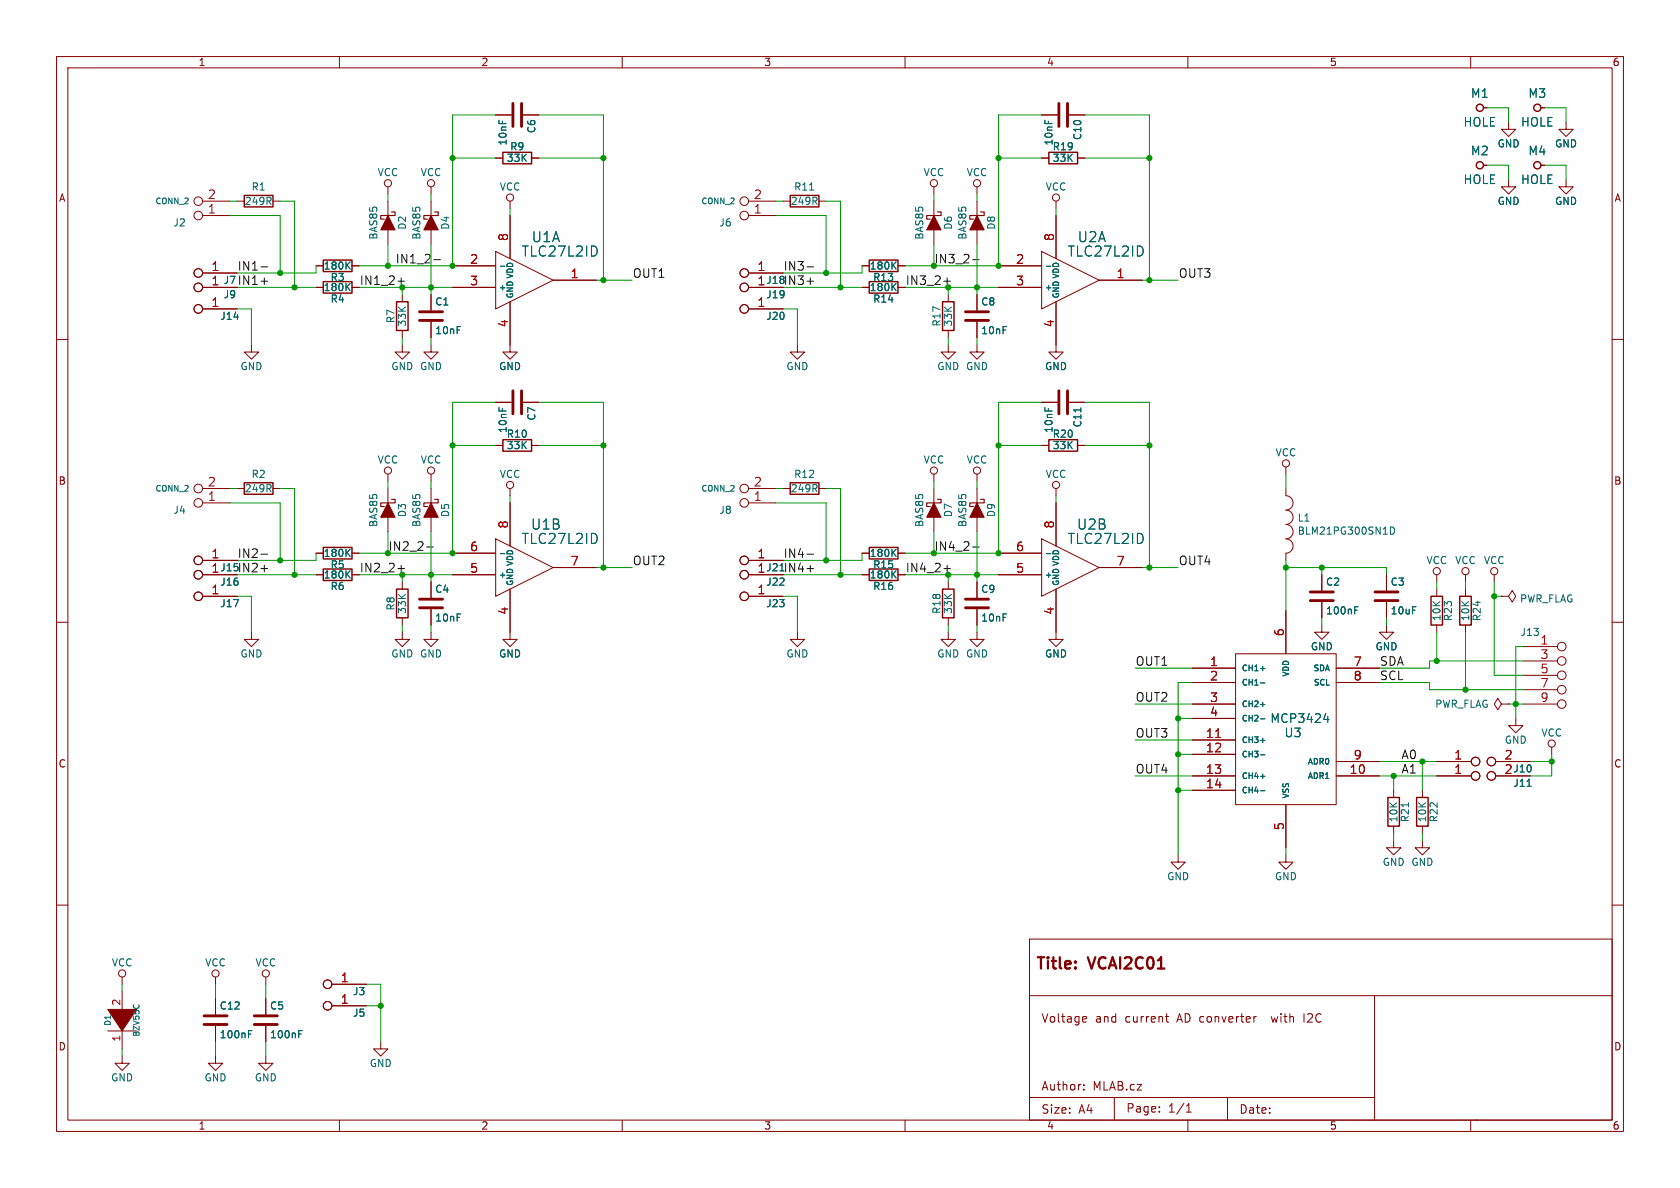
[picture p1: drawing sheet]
<svg xmlns="http://www.w3.org/2000/svg" width="297mm" height="210mm" viewBox="0 0 297 210" stroke-linecap="round" stroke-linejoin="round" font-family="sans-serif">
<g fill="none" stroke="#840000" stroke-width=".18">
<path d="M10 10h277v190h-277zM12 12h273v186h-273zM60 10v2M110 10v2M160 10v2M210 10v2M260 10v2M262.3 19.1h.6M272.4 19.1h.6M35.8 35.6h4.8M35.8 38.1h4.8M41.9 35.6h1.3"/>
<path d="M48.3 35.6h1.2M68.6 33v1.3M68.6 35.6v2.5M76.2 33v1.3M76.2 35.6v2.5M87.6 20.3h2.8M87.6 27.9h1.3M90.2 35.6v1.2M90.2 38.1v7.6M92.5 20.3h2.7M94 27.9h1.2M132.3 35.6h4.9"/>
<path d="M132.3 38.1h4.9M138.4 35.6h1.3M144.8 35.6h1.2M165.1 33v1.3M165.1 35.6v2.5M172.7 33v1.3M172.7 35.6v2.5M184.1 20.3h2.8M184.1 27.9h1.3M186.7 35.6v1.2M186.7 38.1v7.6M189 20.3h2.8"/>
<path d="M190.5 27.9h1.3M262.3 29.2h.6M266.7 21.6v1.3h1.3l-1.3 1.2-1.3-1.2h1.3M266.7 31.8v1.2h1.3l-1.3 1.3-1.3-1.3h1.3M272.4 29.2h.6M276.9 21.6v1.3h1.2l-1.2 1.2-1.3-1.2h1.3M276.9 31.8v1.2h1.2l-1.2 1.3-1.3-1.3h1.3M10 60h2M35.8 50.8h6.1M35.8 54.6h6.1M35.8 48.3h6.1M55.9 47h1.2"/>
<path d="M55.9 50.8h1.2M62.2 47h1.3M62.2 50.8h1.3M68.6 40.6v2.6M71.1 52.1v1.2M71.1 58.4v1.3M76.2 40.6v2.6M76.2 52.1v2.8M76.2 56.9v2.8M80 47h7.6M80 50.8h7.6M87.6 44.5l10.2 5-10.2 5.1z"/>
<path d="M90.2 53.3v8.9h1.2l-1.2 1.3-1.3-1.3h1.3M97.8 49.5h7.6M132.3 50.8h6.1M132.3 54.6h6.1M132.3 48.3h6.1M152.4 47h1.3M152.4 50.8h1.3M158.7 47h1.3M158.7 50.8h1.3M165.1 40.6v2.6M167.6 52.1v1.2M167.6 58.4v1.3"/>
<path d="M172.7 40.6v2.6M172.7 52.1v2.8M172.7 56.9v2.8M176.5 47h7.6M176.5 50.8h7.6M184.1 44.5l10.2 5-10.2 5.1zM186.7 53.3v8.9h1.3l-1.3 1.3-1.3-1.3h1.3M194.3 49.5h7.6M285 60h2M44.4 61v1.2h1.3l-1.3 1.3-1.2-1.3h1.2M71.1 61v1.2h1.3l-1.3 1.3-1.3-1.3h1.3M76.2 61v1.2h1.3l-1.3 1.3-1.3-1.3h1.3"/>
<path d="M87.6 71.1h2.8M87.6 78.7h1.3M92.5 71.1h2.7M94 78.7h1.2M141 61v1.2h1.2l-1.2 1.3-1.3-1.3h1.3M167.6 61v1.2h1.3l-1.3 1.3-1.2-1.3h1.2M172.7 61v1.2h1.3l-1.3 1.3-1.3-1.3h1.3M184.1 71.1h2.8M184.1 78.7h1.3M189 71.1h2.8M190.5 78.7h1.3M35.8 99.1h6.1"/>
<path d="M35.8 88.9h4.8M35.8 86.4h4.8M41.9 86.4h1.3M48.3 86.4h1.2M55.9 97.8h1.2M62.2 97.8h1.3M68.6 83.8v1.3M68.6 86.4v2.5M68.6 91.4v2.6M76.2 83.8v1.3M76.2 86.4v2.5M76.2 91.4v2.6"/>
<path d="M80 97.8h7.6M87.6 95.3l10.2 5-10.2 5.1zM90.2 86.4v1.2M90.2 88.9v7.6M132.3 99.1h6.1M132.3 88.9h4.9M132.3 86.4h4.9M138.4 86.4h1.3M144.8 86.4h1.2M152.4 97.8h1.3M158.7 97.8h1.3M165.1 83.8v1.3"/>
<path d="M165.1 86.4v2.5M165.1 91.4v2.6M172.7 83.8v1.3M172.7 86.4v2.5M172.7 91.4v2.6M176.5 97.8h7.6M184.1 95.3l10.2 5-10.2 5.1zM186.7 86.4v1.2M186.7 88.9v7.6M227.3 86.4v1.2a1.27 1.27 0 0 1 1.3 1.3 1.27 1.27 0 0 1-1.3 1.3 1.27 1.27 0 0 1 1.3 1.2 1.27 1.27 0 0 1-1.3 1.3 1.27 1.27 0 0 1 1.3 1.3 1.27 1.27 0 0 1-1.3 1.3 1.27 1.27 0 0 1 1.3 1.2 1.27 1.27 0 0 1-1.3 1.3v1.3M227.3 82.6v1.2M10 110h2"/>
<path d="M35.8 101.6h6.1M35.8 105.4h6.1M44.4 111.8v1.2h1.3l-1.3 1.3-1.2-1.3h1.2M55.9 101.6h1.2M62.2 101.6h1.3M71.1 111.8v1.2h1.3l-1.3 1.3-1.3-1.3h1.3M71.1 102.9v1.2M71.1 109.2v1.3M76.2 111.8v1.2h1.3l-1.3 1.3-1.3-1.3h1.3M76.2 102.9v2.8M76.2 107.7v2.8M80 101.6h7.6"/>
<path d="M90.2 104.1v8.9h1.2l-1.2 1.3-1.3-1.3h1.3M97.8 100.3h7.6M132.3 101.6h6.1M132.3 105.4h6.1M141 111.8v1.2h1.2l-1.2 1.3-1.3-1.3h1.3M152.4 101.6h1.3M158.7 101.6h1.3M167.6 111.8v1.2h1.3l-1.3 1.3-1.2-1.3h1.2M167.6 102.9v1.2M167.6 109.2v1.3M172.7 111.8v1.2h1.3l-1.3 1.3-1.3-1.3h1.3M172.7 102.9v2.8"/>
<path d="M172.7 107.7v2.8M176.5 101.6h7.6M186.7 104.1v8.9h1.3l-1.3 1.3-1.3-1.3h1.3M194.3 100.3h7.6M210.8 118.1h7.6M218.4 115.6h17.8v26.6h-17.8zM227.3 108v7.6M233.7 110.5v1.3h1.2l-1.2 1.2-1.3-1.2h1.3M233.7 101.6v2.8M233.7 106.4v2.8M236.2 118.1h7.6M245.1 110.5v1.3h1.3l-1.3 1.2-1.3-1.2h1.3"/>
<path d="M245.1 101.6v2.8M245.1 106.4v2.8M254 101.6v1.3M254 104.1v1.3M254 110.5v1.3M259.1 101.6v1.3M259.1 104.1v1.3M259.1 110.5v1.3M264.2 101.6v1.3M265.4 105.4h1.3l.6-1 .7 1-.7 1-.6-1M265.4 105.4h.1M269.2 114.3h6.1"/>
<path d="M269.2 116.8h6.1M269.2 119.4h6.1M285 110h2M210.8 137.2h7.6M210.8 130.8h7.6M210.8 133.4h7.6M210.8 139.7h7.6M210.8 120.7h7.6M210.8 124.5h7.6M210.8 127h7.6M236.2 137.2h7.6M236.2 120.7h7.6"/>
<path d="M236.2 134.6h7.6M246.4 139.7v1.3M251.5 139.7v1.3M254 137.2h6.1M254 134.6h6.1M264.4 137.2h6.1M264.4 134.6h6.1M265.4 124.5l-.6-1.1-.6 1.1 .6 1 .6-1h1.3M266.7 124.5h.1M268 127v1.3h1.2l-1.2 1.2-1.3-1.2h1.3M269.2 124.5h6.1M269.2 121.9h6.1"/>
<path d="M274.3 132.1v1.3M10 160h2M208.3 151.1v1.3h1.2l-1.2 1.3-1.3-1.3h1.3M227.3 151.1v1.3h1.3l-1.3 1.3-1.2-1.3h1.2M227.3 142.2v7.7M246.4 148.6v1.3h1.2l-1.2 1.2-1.3-1.2h1.3M246.4 146.1v1.2M251.5 148.6v1.3h1.2l-1.2 1.2-1.3-1.2h1.3M251.5 146.1v1.2M285 160h2M21.6 172.7v1.3M21.6 175.3v3.8"/>
<path d="M38.1 172.7v1.3M38.1 176.5v2.8M47 172.7v1.3M47 176.5v2.8M58.7 174h6.1M58.7 177.8h6.1M182 166h103v32h-103zM182 176h103M191.6 179.7l.4 .1 .1 .2-.7 .2M206 179.7h.6M206.2 179.2v1.3l.4 .2M222.1 179.7l-.4 .1"/>
<path d="M230.5 179.2v1.5M243 176v22M19 182.2h5.1M21.6 186.7v1.3h1.3l-1.3 1.2-1.3-1.2h1.3M21.6 181.6v3.8M38.1 186.7v1.3h1.3l-1.3 1.2-1.3-1.2h1.3M38.1 181.4v2.8M47 186.7v1.3h1.3l-1.3 1.2-1.3-1.2h1.3M47 181.4v2.8M60 198v2M67.3 184.2v1.2h1.3l-1.3 1.3-1.3-1.3h1.3M110 198v2"/>
<path d="M160 198v2M182 194h61M191.6 192.6v.1M191.6 191.8v.1M192 180.6l-.4 .1M197 194v4M205 196.5v.1M205 195.7v.1M209.7 196.6h.9M209.7 195.5l.5-.4v1.5M210 198v2M217 194v4"/>
<path d="M260 198v2M261 198h.1"/>
<circle cx="35.1" cy="38.1" r=".76"/>
<circle cx="35.1" cy="35.6" r=".76"/>
<circle cx="68.6" cy="32.4" r=".63"/>
<circle cx="76.2" cy="32.4" r=".63"/>
<circle cx="90.2" cy="34.9" r=".63"/>
<circle cx="131.6" cy="38.1" r=".76"/>
<circle cx="131.6" cy="35.6" r=".76"/>
<circle cx="165.1" cy="32.4" r=".63"/>
<circle cx="172.7" cy="32.4" r=".63"/>
<circle cx="186.7" cy="34.9" r=".63"/>
<circle cx="35.1" cy="50.8" r=".76"/>
<circle cx="35.1" cy="48.3" r=".76"/>
<circle cx="35.1" cy="54.6" r=".76"/>
<circle cx="131.6" cy="54.6" r=".76"/>
<circle cx="131.6" cy="48.3" r=".76"/>
<circle cx="131.6" cy="50.8" r=".76"/>
<circle cx="35.1" cy="86.4" r=".76"/>
<circle cx="35.1" cy="99.1" r=".76"/>
<circle cx="35.1" cy="88.9" r=".76"/>
<circle cx="68.6" cy="83.2" r=".63"/>
<circle cx="76.2" cy="83.2" r=".63"/>
<circle cx="90.2" cy="85.7" r=".63"/>
<circle cx="131.6" cy="99.1" r=".76"/>
<circle cx="131.6" cy="88.9" r=".76"/>
<circle cx="131.6" cy="86.4" r=".76"/>
<circle cx="165.1" cy="83.2" r=".63"/>
<circle cx="172.7" cy="83.2" r=".63"/>
<circle cx="186.7" cy="85.7" r=".63"/>
<circle cx="227.3" cy="81.9" r=".63"/>
<circle cx="35.1" cy="101.6" r=".76"/>
<circle cx="35.1" cy="105.4" r=".76"/>
<circle cx="131.6" cy="105.4" r=".76"/>
<circle cx="131.6" cy="101.6" r=".76"/>
<circle cx="254" cy="101" r=".63"/>
<circle cx="259.1" cy="101" r=".63"/>
<circle cx="264.2" cy="101" r=".63"/>
<circle cx="276.1" cy="114.3" r=".76"/>
<circle cx="276.1" cy="119.4" r=".76"/>
<circle cx="276.1" cy="116.8" r=".76"/>
<circle cx="260.9" cy="134.6" r=".76"/>
<circle cx="260.9" cy="137.2" r=".76"/>
<circle cx="263.7" cy="134.6" r=".76"/>
<circle cx="263.7" cy="137.2" r=".76"/>
<circle cx="274.3" cy="131.4" r=".63"/>
<circle cx="276.1" cy="124.5" r=".76"/>
<circle cx="276.1" cy="121.9" r=".76"/>
<circle cx="21.6" cy="172.1" r=".63"/>
<circle cx="38.1" cy="172.1" r=".63"/>
<circle cx="47" cy="172.1" r=".63"/>
<circle cx="57.9" cy="174" r=".76"/>
<circle cx="57.9" cy="177.8" r=".76"/>
</g>
<g fill="none" stroke="#840000" stroke-width=".51">
<path d="M90.7 18.3v4.1M92.2 18.3v4.1M187.2 18.3v4.1M188.7 18.3v4.1M74.2 56.6h4M74.2 55.1h4M170.7 56.6h4.1M170.7 55.1h4.1M90.7 69.1v4.1M92.2 69.1v4.1M187.2 69.1v4.1M188.7 69.1v4.1"/>
<path d="M74.2 107.4h4M74.2 105.9h4M170.7 107.4h4.1M170.7 105.9h4.1M231.6 106.2h4.1M231.6 104.6h4.1M243.1 106.2h4M243.1 104.6h4M36.1 179.6h4M45 179.6h4M36.1 181.1h4M45 181.1h4"/>
</g>
<g fill="none" stroke="#006464" stroke-width=".18">
<path d="M143.1 33.6h.7M61.4 46.8l.5 .8M61.4 50.7l.5 .7M61.9 46.3l-.7 .7M61.9 50.1l-.7 .7M88.5 47.1h.8M105.5 43.9v.9M157.9 50.7l.5 .7M157.9 46.8l.5 .8M158.4 50.1l-.7 .7M158.4 46.3l-.7 .7M185 47.1h.8"/>
<path d="M202 43.9v.9M191.1 72.1v.7M61.4 97.6l.5 .8M61.9 97.1l-.7 .7M88.5 97.9h.8M105.5 94.7v.9M157.9 97.6l.5 .8M158.4 97.1l-.7 .7M185 97.9h.8M202 94.7v.9M245.8 93.2a.64 .64 0 0 1 .7 .6 .64 .64 0 0 1-.7 .6zM61.4 101.5l.5 .7"/>
<path d="M61.9 100.9l-.7 .7M157.9 101.5l.5 .7M158.4 100.9l-.7 .7M222.8 118.2h.8M239.5 107.9h.4M239.5 107.3h.6M222.8 130.9h.8M222.8 133.4h.8M222.8 137.2h.8M222.8 139.8h.8M222.8 120.7h.8M222.8 124.5h.8"/>
<path d="M222.8 127.1h.8M234 127.2h.9M234.7 126.7v1M270 139h.7M249 141.9v.7M43.9 182.8h.4M43.9 182.2h.6M52.8 182.8h.4M52.8 182.2h.6"/>
</g>
<g fill="none" stroke="#840000" stroke-width=".25">
<path d="M43.2 34.5h5.1v2.1h-5.1zM88.9 26.9h5.1v2.1h-5.1zM139.7 34.5h5.1v2.1h-5.1zM185.4 26.9h5.1v2.1h-5.1zM57.1 46h5.1v2h-5.1zM57.1 49.8h5.1v2h-5.1zM70.1 53.3h2v5.1h-2zM153.7 49.8h5v2h-5zM153.7 46h5v2h-5zM166.6 53.3h2.1v5.1h-2.1zM88.9 77.7h5.1v2.1h-5.1zM185.4 77.7h5.1v2.1h-5.1z"/>
<path d="M43.2 85.3h5.1v2.1h-5.1zM57.1 96.8h5.1v2h-5.1zM139.7 85.3h5.1v2.1h-5.1zM153.7 96.8h5v2h-5zM57.1 100.6h5.1v2h-5.1zM70.1 104.1h2v5.1h-2zM153.7 100.6h5v2h-5zM166.6 104.1h2.1v5.1h-2.1zM253 105.4h2v5.1h-2zM258.1 105.4h2v5.1h-2zM245.4 141h2v5.1h-2zM250.4 141h2.1v5.1h-2.1z"/>
<circle cx="261.6" cy="19" r=".63"/>
<circle cx="271.8" cy="19" r=".63"/>
<circle cx="261.6" cy="29.2" r=".63"/>
<circle cx="271.8" cy="29.2" r=".63"/>
</g>
<g fill="#840000" stroke="#840000" stroke-width=".18">
<path d="M19 178.4h5.1l-2.5 3.8z"/>
<path d="M165.1 88.9l1.3 2.5h-2.6z"/>
<path d="M172.7 88.9l1.3 2.5h-2.6z"/>
<path d="M172.7 38.1l1.3 2.5h-2.6z"/>
<path d="M68.6 38.1l1.2 2.5h-2.5z"/>
<path d="M68.6 88.9l1.2 2.5h-2.5z"/>
<path d="M76.2 38.1l1.3 2.5h-2.6z"/>
<path d="M165.1 38.1l1.3 2.5h-2.6z"/>
<path d="M76.2 88.9l1.3 2.5h-2.6z"/>
</g>
<path d="M69.2 37.5h.6v.6h-2.5v.6h.6M76.8 37.5h.7v.6h-2.6v.6h.7M165.7 37.5h.7v.6h-2.6v.6h.7M173.4 37.5h.6v.6h-2.6v.6h.7M69.2 88.3h.6v.6h-2.5v.6h.6M76.8 88.3h.7v.6h-2.6v.6h.7M165.7 88.3h.7v.6h-2.6v.6h.7M173.4 88.3h.6v.6h-2.6v.6h.7" fill="none" stroke="#840000" stroke-width=".2"/>
<path d="M214.9 130.4h.9" fill="none" stroke="#a90000" stroke-width=".18"/>
<g fill="none" stroke="#0f0f0f" stroke-width=".18">
<path d="M46.1 47.2h1.2M46.1 49.7h1.2M70.3 49.7h1.2M76.7 45.9h1.2M142.7 47.2h1.1M142.7 49.7h1.1M166.9 49.7h1.1M171.9 45.9h1.2M46.1 98h1.2M75.4 96.7h1.2M142.7 98h1.1M171.9 96.7h1.2"/>
<path d="M46.1 100.5h1.2M70.3 100.5h1.2M142.7 100.5h1.1M166.9 100.5h1.1"/>
</g>
<g fill="none" stroke="#009600" stroke-width=".18">
<path d="M262.9 19.1h3.8v2.5M273 19.1h3.9v2.5M40.6 38.1h8.9v10.2M40.6 35.6h1.3M49.5 35.6h2.6v15.2M68.6 34.3v1.3M76.2 34.3v1.3M80 27.9h7.6M87.6 20.3h-7.6v26.7h-16.5M90.2 36.8v1.3M95.2 20.3h11.5v29.2M95.2 27.9h11.5"/>
<path d="M137.2 35.6h1.2M137.2 38.1h8.8v10.2M146 35.6h2.6v15.2M165.1 34.3v1.3M172.7 34.3v1.3M176.5 27.9h7.6M184.1 20.3h-7.6v26.7h-16.5M186.7 36.8v1.3M191.8 20.3h11.4v29.2M191.8 27.9h11.4M262.9 29.2h3.8v2.6M273 29.2h3.9v2.6"/>
<path d="M41.9 54.6h2.5v6.4M41.9 50.8h14M55.9 47v1.3h-14M63.5 50.8h16.5M68.6 43.2v3.8M71.1 50.8v1.3M71.1 59.7v1.3M76.2 43.2v8.9M76.2 59.7v1.3M105.4 49.5h6.4M138.4 50.8h14M138.4 54.6h2.6v6.4"/>
<path d="M152.4 47v1.3h-14M160 50.8h16.5M165.1 43.2v3.8M167.6 50.8v1.3M167.6 59.7v1.3M172.7 43.2v8.9M172.7 59.7v1.3M201.9 49.5h6.4M80 78.7h7.6M87.6 71.1h-7.6v26.7h-16.5M95.2 71.1h11.5v29.2M95.2 78.7h11.5"/>
<path d="M176.5 78.7h7.6M184.1 71.1h-7.6v26.7h-16.5M191.8 71.1h11.4v29.2M191.8 78.7h11.4M40.6 88.9h8.9v10.2M40.6 86.4h1.3M49.5 86.4h2.6v15.2M55.9 97.8v1.3h-14M68.6 85.1v1.3M68.6 94v3.8M76.2 85.1v1.3M76.2 94v8.9"/>
<path d="M90.2 87.6v1.3M137.2 88.9h8.8v10.2M137.2 86.4h1.2M146 86.4h2.6v15.2M152.4 97.8v1.3h-14M165.1 85.1v1.3M165.1 94v3.8M172.7 85.1v1.3M172.7 94v8.9M186.7 87.6v1.3M227.3 83.8v2.6M227.3 99.1v8.9"/>
<path d="M41.9 105.4h2.5v6.4M41.9 101.6h14M63.5 101.6h16.5M71.1 101.6v1.3M71.1 110.5v1.3M76.2 110.5v1.3M105.4 100.3h6.4M138.4 105.4h2.6v6.4M138.4 101.6h14M160 101.6h16.5M167.6 101.6v1.3M167.6 110.5v1.3"/>
<path d="M172.7 110.5v1.3M200.7 118.1h10.1M201.9 100.3h6.4M227.3 100.3h17.8v1.3M233.7 100.3v1.3M233.7 109.2v1.3M245.1 109.2v1.3M254 102.9v1.2M254 111.8v5M259.1 102.9v1.2M259.1 111.8v10.1M264.2 105.4h1.2"/>
<path d="M264.2 102.9v16.5h5M269.2 116.8h-16.5v1.3h-8.9M269.2 114.3h-1.2v12.7M200.7 124.5h10.1M200.7 137.2h10.1M200.7 130.8h10.1M208.3 139.7h2.5M208.3 127h2.5M208.3 133.4h2.5M210.8 120.7h-2.5v30.4M243.8 120.7h8.9v1.2h16.5M243.8 137.2h10.2"/>
<path d="M243.8 134.6h10.2M246.4 137.2v2.5M251.5 134.6v5.1M266.7 124.5h2.5M270.5 134.6h3.8M274.3 133.4v3.8h-3.8M227.3 149.9v1.2M246.4 147.3v1.3M251.5 147.3v1.3M21.6 174v1.3M38.1 174v2.5M47 174v2.5"/>
<path d="M64.8 174h2.5v10.2M64.8 177.8h2.5M21.6 185.4v1.3M38.1 184.2v2.5M47 184.2v2.5"/>
</g>
<g fill="#009600" stroke="#009600" stroke-width=".18">
<circle cx="203.2" cy="78.7" r=".46"/>
<circle cx="176.5" cy="97.8" r=".46"/>
<circle cx="172.7" cy="101.6" r=".46"/>
<circle cx="176.5" cy="78.7" r=".46"/>
<circle cx="259.1" cy="121.9" r=".46"/>
<circle cx="274.3" cy="134.6" r=".46"/>
<circle cx="251.5" cy="134.6" r=".46"/>
<circle cx="246.4" cy="137.2" r=".46"/>
<circle cx="254" cy="116.8" r=".46"/>
<circle cx="268" cy="124.5" r=".46"/>
<circle cx="146" cy="48.3" r=".46"/>
<circle cx="167.6" cy="50.8" r=".46"/>
<circle cx="148.6" cy="50.8" r=".46"/>
<circle cx="233.7" cy="100.3" r=".46"/>
<circle cx="264.2" cy="105.4" r=".46"/>
<circle cx="227.3" cy="100.3" r=".46"/>
<circle cx="208.3" cy="139.7" r=".46"/>
<circle cx="208.3" cy="133.4" r=".46"/>
<circle cx="203.2" cy="100.3" r=".46"/>
<circle cx="208.3" cy="127" r=".46"/>
<circle cx="203.2" cy="49.5" r=".46"/>
<circle cx="176.5" cy="27.9" r=".46"/>
<circle cx="203.2" cy="27.9" r=".46"/>
<circle cx="176.5" cy="47" r=".46"/>
<circle cx="172.7" cy="50.8" r=".46"/>
<circle cx="167.6" cy="101.6" r=".46"/>
<circle cx="148.6" cy="101.6" r=".46"/>
<circle cx="68.6" cy="47" r=".46"/>
<circle cx="80" cy="27.9" r=".46"/>
<circle cx="71.1" cy="50.8" r=".46"/>
<circle cx="76.2" cy="50.8" r=".46"/>
<circle cx="80" cy="47" r=".46"/>
<circle cx="80" cy="78.7" r=".46"/>
<circle cx="71.1" cy="101.6" r=".46"/>
<circle cx="80" cy="97.8" r=".46"/>
<circle cx="49.5" cy="99.1" r=".46"/>
<circle cx="106.7" cy="100.3" r=".46"/>
<circle cx="76.2" cy="101.6" r=".46"/>
<circle cx="146" cy="99.1" r=".46"/>
<circle cx="106.7" cy="78.7" r=".46"/>
<circle cx="67.3" cy="177.8" r=".46"/>
<circle cx="52.1" cy="101.6" r=".46"/>
<circle cx="49.5" cy="48.3" r=".46"/>
<circle cx="52.1" cy="50.8" r=".46"/>
<circle cx="106.7" cy="27.9" r=".46"/>
<circle cx="106.7" cy="49.5" r=".46"/>
</g>
<g font-size="2.8" fill="#840000">
<text x="183" y="171.9">Title:</text>
<text x="192.7" y="171.9">VCAI2C01</text>
</g>
<g font-size="2.5" fill="#006464">
<text x="92.2" y="45.6">TLC27L2ID</text>
<text x="93.9" y="43">U1A</text>
<text x="188.7" y="45.6">TLC27L2ID</text>
<text x="190.4" y="43">U2A</text>
<text x="93.8" y="93.8">U1B</text>
<text x="190.3" y="93.8">U2B</text>
<text x="92.2" y="96.4">TLC27L2ID</text>
<text x="188.7" y="96.4">TLC27L2ID</text>
</g>
<g font-size="2.1" fill="#006464">
<text x="259.9" y="17.5">M1</text>
<text x="270.1" y="17.5">M3</text>
<text x="258.6" y="22.6">HOLE</text>
<text x="268.8" y="22.6">HOLE</text>
<text x="259.9" y="27.7">M2</text>
<text x="270.1" y="27.7">M4</text>
<text x="258.6" y="32.7">HOLE</text>
<text x="268.8" y="32.7">HOLE</text>
<text x="138.4" y="101.3">IN4+</text>
<text x="272.2" y="114">1</text>
<text x="224.5" y="128">MCP3424</text>
<text x="227" y="130.5">U3</text>
</g>
<g font-size="2.1" fill="#a90000">
<text x="36.7" y="35.3">2</text>
<text x="133.2" y="35.3">2</text>
<text x="36.7" y="37.8">1</text>
<text x="133.2" y="37.8">1</text>
<text x="83" y="46.7">2</text>
<text x="89.9" y="42.7" transform="rotate(-90 89.9 42.7)">8</text>
<text x="179.5" y="46.7">2</text>
<text x="186.4" y="42.7" transform="rotate(-90 186.4 42.7)">8</text>
<text x="37.3" y="48">1</text>
<text x="37.3" y="50.5">1</text>
<text x="83" y="50.5">3</text>
<text x="100.8" y="49.3">1</text>
<text x="133.8" y="48">1</text>
<text x="133.8" y="50.5">1</text>
<text x="179.5" y="50.5">3</text>
<text x="197.3" y="49.3">1</text>
<text x="37.3" y="54.4">1</text>
<text x="89.9" y="58" transform="rotate(-90 89.9 58)">4</text>
<text x="133.8" y="54.4">1</text>
<text x="186.4" y="58" transform="rotate(-90 186.4 58)">4</text>
<text x="36.7" y="88.6">1</text>
<text x="36.7" y="86.1">2</text>
<text x="133.2" y="88.6">1</text>
<text x="133.2" y="86.1">2</text>
<text x="89.9" y="93.5" transform="rotate(-90 89.9 93.5)">8</text>
<text x="186.4" y="93.5" transform="rotate(-90 186.4 93.5)">8</text>
<text x="37.3" y="98.8">1</text>
<text x="37.3" y="101.3">1</text>
<text x="83" y="101.3">5</text>
<text x="83" y="97.5">6</text>
<text x="100.8" y="100.1">7</text>
<text x="133.8" y="98.8">1</text>
<text x="133.8" y="101.3">1</text>
<text x="179.5" y="101.3">5</text>
<text x="179.5" y="97.5">6</text>
<text x="197.3" y="100.1">7</text>
<text x="37.3" y="105.2">1</text>
<text x="133.8" y="105.2">1</text>
<text x="89.9" y="108.8" transform="rotate(-90 89.9 108.8)">4</text>
<text x="186.4" y="108.8" transform="rotate(-90 186.4 108.8)">4</text>
<text x="227.1" y="112.6" transform="rotate(-90 227.1 112.6)">6</text>
<text x="213.8" y="117.9">1</text>
<text x="239.2" y="117.9">7</text>
<text x="272.2" y="116.6">3</text>
<text x="272.2" y="119.1">5</text>
<text x="213.8" y="120.4">2</text>
<text x="213.8" y="124.2">3</text>
<text x="239.2" y="120.4">8</text>
<text x="272.2" y="121.7">7</text>
<text x="272.2" y="124.2">9</text>
<text x="213.1" y="130.6">11</text>
<text x="213.8" y="126.7">4</text>
<text x="213.1" y="133.1">12</text>
<text x="213.1" y="136.9">13</text>
<text x="238.5" y="136.9">10</text>
<text x="239.2" y="134.4">9</text>
<text x="257" y="134.4">1</text>
<text x="257" y="136.9">1</text>
<text x="265.9" y="134.4">2</text>
<text x="265.9" y="136.9">2</text>
<text x="213.1" y="139.4">14</text>
<text x="227.1" y="146.9" transform="rotate(-90 227.1 146.9)">5</text>
<text x="60.2" y="173.7">1</text>
<text x="60.2" y="177.5">1</text>
</g>
<g font-size="2.1" fill="#0f0f0f">
<text x="41.9" y="47.9">IN1-</text>
<text x="69.8" y="46.7">IN1_2-</text>
<text x="138.4" y="47.9">IN3-</text>
<text x="41.9" y="50.5">IN1+</text>
<text x="63.5" y="50.5">IN1_2+</text>
<text x="111.8" y="49.2">OUT1</text>
<text x="138.4" y="50.5">IN3+</text>
<text x="160" y="50.5">IN3_2+</text>
<text x="208.3" y="49.2">OUT3</text>
<text x="41.9" y="98.7">IN2-</text>
<text x="41.9" y="101.3">IN2+</text>
<text x="63.5" y="101.3">IN2_2+</text>
<text x="111.8" y="100">OUT2</text>
<text x="138.4" y="98.7">IN4-</text>
<text x="160" y="101.3">IN4_2+</text>
<text x="208.3" y="100">OUT4</text>
<text x="200.7" y="117.8">OUT1</text>
<text x="243.8" y="117.8">SDA</text>
<text x="200.7" y="124.1">OUT2</text>
<text x="243.8" y="120.3">SCL</text>
<text x="200.7" y="130.5">OUT3</text>
<text x="200.7" y="136.8">OUT4</text>
<text x="247.6" y="134.3">A0</text>
<text x="247.6" y="136.8">A1</text>
</g>
<g font-size="2.1" fill="#009600">
<text x="165.1" y="46.7">IN3_2-</text>
<text x="68.6" y="97.5">IN2_2-</text>
<text x="165.1" y="97.5">IN4_2-</text>
</g>
<g font-size="2.1" fill="#840000">
<text x="184" y="181">Voltage</text>
<text x="193.6" y="181">and</text>
<text x="199" y="181">current</text>
<text x="208.3" y="181">AD converter</text>
<text x="225.4" y="181">with</text>
<text x="231.2" y="181">I2C</text>
<text x="184" y="193">Author:</text>
<text x="184" y="197.1">Size:</text>
<text x="190.7" y="197.1">A4</text>
<text x="193.2" y="193">MLAB.cz</text>
<text x="199" y="196.9">Page:</text>
<text x="206.5" y="196.9">1/1</text>
<text x="219" y="197.1">Date:</text>
</g>
<g font-size="1.8" fill="#840000">
<text x="35" y="11.9">1</text>
<text x="85" y="11.9">2</text>
<text x="135" y="11.9">3</text>
<text x="185" y="11.9">4</text>
<text x="235" y="11.9">5</text>
<text x="285" y="11.9">6</text>
<text x="10.3" y="35.9">A</text>
<text x="285.3" y="35.9">A</text>
<text x="10.3" y="85.9">B</text>
<text x="285.3" y="85.9">B</text>
<text x="10.3" y="135.9">C</text>
<text x="285.3" y="135.9">C</text>
<text x="10.3" y="185.9">D</text>
<text x="285.3" y="185.9">D</text>
<text x="35" y="199.9">1</text>
<text x="85" y="199.9">2</text>
<text x="135" y="199.9">3</text>
<text x="185" y="199.9">4</text>
<text x="235" y="199.9">5</text>
<text x="285" y="199.9">6</text>
</g>
<g font-size="1.8" fill="#006464">
<text x="94.8" y="23.6" transform="rotate(-90 94.8 23.6)">C6</text>
<text x="89.5" y="28.8">33K</text>
<text x="89.8" y="25.8" transform="rotate(-90 89.8 25.8)">10nF</text>
<text x="90.1" y="26.8">R9</text>
<text x="186" y="26.8">R19</text>
<text x="186" y="28.8">33K</text>
<text x="186.3" y="25.8" transform="rotate(-90 186.3 25.8)">10nF</text>
<text x="191.4" y="24.9" transform="rotate(-90 191.4 24.9)">C10</text>
<text x="264.7" y="26.3">GND</text>
<text x="274.8" y="26.3">GND</text>
<text x="44.4" y="33.9">R1</text>
<text x="66.7" y="31.3">VCC</text>
<text x="74.3" y="31.3">VCC</text>
<text x="88.3" y="33.9">VCC</text>
<text x="140.3" y="33.9">R11</text>
<text x="163.2" y="31.3">VCC</text>
<text x="170.8" y="31.3">VCC</text>
<text x="184.8" y="33.9">VCC</text>
<text x="30.6" y="40.2">J2</text>
<text x="43.2" y="36.4">249R</text>
<text x="72" y="40.7" transform="rotate(-90 72 40.7)">D2</text>
<text x="79.6" y="40.7" transform="rotate(-90 79.6 40.7)">D4</text>
<text x="127.1" y="40.2">J6</text>
<text x="139.7" y="36.4">249R</text>
<text x="168.5" y="40.7" transform="rotate(-90 168.5 40.7)">D6</text>
<text x="176.1" y="40.7" transform="rotate(-90 176.1 40.7)">D8</text>
<text x="264.7" y="36.4">GND</text>
<text x="274.8" y="36.4">GND</text>
<text x="57.1" y="47.9">180K</text>
<text x="66.9" y="42.5" transform="rotate(-90 66.9 42.5)">BAS85</text>
<text x="74.5" y="42.5" transform="rotate(-90 74.5 42.5)">BAS85</text>
<text x="153.7" y="47.9">180K</text>
<text x="163.4" y="42.5" transform="rotate(-90 163.4 42.5)">BAS85</text>
<text x="171" y="42.5" transform="rotate(-90 171 42.5)">BAS85</text>
<text x="39.4" y="50.4">J7</text>
<text x="39.4" y="52.9">J9</text>
<text x="57.1" y="51.7">180K</text>
<text x="58.3" y="49.9">R3</text>
<text x="58.3" y="53.7">R4</text>
<text x="135.4" y="50.4">J18</text>
<text x="135.4" y="52.9">J19</text>
<text x="153.7" y="51.7">180K</text>
<text x="154.3" y="53.7">R14</text>
<text x="154.3" y="49.9">R13</text>
<text x="38.8" y="56.7">J14</text>
<text x="70" y="57.2" transform="rotate(-90 70 57.2)">R7</text>
<text x="72" y="57.8" transform="rotate(-90 72 57.8)">33K</text>
<text x="76.8" y="54.2">C1</text>
<text x="76.8" y="59.3">10nF</text>
<text x="135.4" y="56.7">J20</text>
<text x="166.5" y="57.8" transform="rotate(-90 166.5 57.8)">R17</text>
<text x="168.5" y="57.8" transform="rotate(-90 168.5 57.8)">33K</text>
<text x="173.4" y="54.2">C8</text>
<text x="173.4" y="59.3">10nF</text>
<text x="42.4" y="65.6">GND</text>
<text x="69.1" y="65.6">GND GND</text>
<text x="88.1" y="65.6">GND</text>
<text x="138.9" y="65.6">GND</text>
<text x="165.6" y="65.6">GND GND</text>
<text x="184.7" y="65.6">GND</text>
<text x="89.5" y="77.6">R10</text>
<text x="89.8" y="76.6" transform="rotate(-90 89.8 76.6)">10nF</text>
<text x="94.8" y="74.4" transform="rotate(-90 94.8 74.4)">C7</text>
<text x="186" y="77.6">R20</text>
<text x="186.3" y="76.6" transform="rotate(-90 186.3 76.6)">10nF</text>
<text x="191.4" y="75.7" transform="rotate(-90 191.4 75.7)">C11</text>
<text x="66.7" y="82.1">VCC</text>
<text x="74.3" y="82.1">VCC</text>
<text x="89.5" y="79.6">33K</text>
<text x="163.2" y="82.1">VCC</text>
<text x="170.8" y="82.1">VCC</text>
<text x="186" y="79.6">33K</text>
<text x="225.4" y="80.9">VCC</text>
<text x="43.2" y="87.2">249R</text>
<text x="44.4" y="84.7">R2</text>
<text x="88.3" y="84.7">VCC</text>
<text x="139.7" y="87.2">249R</text>
<text x="140.3" y="84.7">R12</text>
<text x="184.8" y="84.7">VCC</text>
<text x="30.6" y="91">J4</text>
<text x="66.9" y="93.3" transform="rotate(-90 66.9 93.3)">BAS85</text>
<text x="72" y="91.5" transform="rotate(-90 72 91.5)">D3</text>
<text x="74.5" y="93.3" transform="rotate(-90 74.5 93.3)">BAS85</text>
<text x="79.6" y="91.5" transform="rotate(-90 79.6 91.5)">D5</text>
<text x="127.1" y="91">J8</text>
<text x="163.4" y="93.3" transform="rotate(-90 163.4 93.3)">BAS85</text>
<text x="168.5" y="91.5" transform="rotate(-90 168.5 91.5)">D7</text>
<text x="171" y="93.3" transform="rotate(-90 171 93.3)">BAS85</text>
<text x="176.1" y="91.5" transform="rotate(-90 176.1 91.5)">D9</text>
<text x="229.3" y="94.7">BLM21PG300SN1D</text>
<text x="229.3" y="92.4">L1</text>
<text x="38.8" y="101.2">J15</text>
<text x="57.1" y="98.7">180K</text>
<text x="58.3" y="100.7">R5</text>
<text x="135.4" y="101.2">J21</text>
<text x="153.7" y="98.7">180K</text>
<text x="154.3" y="100.7">R15</text>
<text x="252.1" y="99.9">VCC</text>
<text x="257.2" y="99.9">VCC</text>
<text x="262.2" y="99.9">VCC</text>
<text x="38.8" y="103.7">J16</text>
<text x="38.8" y="107.5">J17</text>
<text x="57.1" y="102.5">180K</text>
<text x="58.3" y="104.5">R6</text>
<text x="76.8" y="105">C4</text>
<text x="135.4" y="107.5">J23</text>
<text x="135.4" y="103.7">J22</text>
<text x="153.7" y="102.5">180K</text>
<text x="154.3" y="104.5">R16</text>
<text x="173.4" y="105">C9</text>
<text x="234.3" y="103.7">C2</text>
<text x="245.8" y="103.7">C3</text>
<text x="268.6" y="106.7">PWR_FLAG</text>
<text x="70" y="108" transform="rotate(-90 70 108)">R8</text>
<text x="72" y="108.6" transform="rotate(-90 72 108.6)">33K</text>
<text x="76.8" y="110.1">10nF</text>
<text x="166.5" y="108.6" transform="rotate(-90 166.5 108.6)">R18</text>
<text x="168.5" y="108.6" transform="rotate(-90 168.5 108.6)">33K</text>
<text x="173.4" y="110.1">10nF</text>
<text x="234.3" y="108.8">100nF</text>
<text x="245.8" y="108.8">10uF</text>
<text x="254.9" y="109.9" transform="rotate(-90 254.9 109.9)">10K</text>
<text x="256.9" y="109.9" transform="rotate(-90 256.9 109.9)">R23</text>
<text x="259.9" y="109.9" transform="rotate(-90 259.9 109.9)">10K</text>
<text x="262" y="109.9" transform="rotate(-90 262 109.9)">R24</text>
<text x="268.7" y="112.6">J13</text>
<text x="42.4" y="116.4">GND</text>
<text x="69.1" y="116.4">GND GND</text>
<text x="88.1" y="116.4">GND</text>
<text x="138.9" y="116.4">GND</text>
<text x="165.6" y="116.4">GND GND</text>
<text x="184.7" y="116.4">GND</text>
<text x="231.6" y="115.2">GND</text>
<text x="243.1" y="115.2">GND</text>
<text x="253.6" y="125.3">PWR_FLAG</text>
<text x="265.9" y="131.7">GND</text>
<text x="272.4" y="130.4">VCC</text>
<text x="267.4" y="136.8">J10</text>
<text x="267.4" y="139.3">J11</text>
<text x="247.2" y="145.5" transform="rotate(-90 247.2 145.5)">10K</text>
<text x="249.3" y="145.5" transform="rotate(-90 249.3 145.5)">R21</text>
<text x="252.3" y="145.5" transform="rotate(-90 252.3 145.5)">10K</text>
<text x="254.4" y="145.5" transform="rotate(-90 254.4 145.5)">R22</text>
<text x="206.2" y="155.8">GND</text>
<text x="225.3" y="155.8">GND</text>
<text x="244.3" y="153.3">GND GND</text>
<text x="19.7" y="171">VCC</text>
<text x="36.2" y="171">VCC</text>
<text x="45.1" y="171">VCC</text>
<text x="38.7" y="178.7">C12</text>
<text x="47.6" y="178.7">C5</text>
<text x="62.3" y="176.1">J3</text>
<text x="62.3" y="179.9">J5</text>
<text x="38.7" y="183.7">100nF</text>
<text x="47.6" y="183.7">100nF</text>
<text x="19.6" y="191.4">GND</text>
<text x="36.1" y="191.4">GND</text>
<text x="45" y="191.4">GND</text>
<text x="65.3" y="188.8">GND</text>
</g>
<g font-size="1.8" fill="#a90000">
<text x="21.3" y="177.9" transform="rotate(-90 21.3 177.9)">2</text>
<text x="21.3" y="184.2" transform="rotate(-90 21.3 184.2)">1</text>
</g>
<g font-size="1.4" fill="#006464">
<text x="27.4" y="36.3">CONN_2</text>
<text x="123.9" y="36.3">CONN_2</text>
<text x="88.1" y="51.5">+</text>
<text x="90.9" y="52.8" transform="rotate(-90 90.9 52.8)">GND VDD</text>
<text x="184.7" y="51.5">+</text>
<text x="187.4" y="52.8" transform="rotate(-90 187.4 52.8)">GND VDD</text>
<text x="27.4" y="87.1">CONN_2</text>
<text x="123.9" y="87.1">CONN_2</text>
<text x="88.1" y="102.3">+</text>
<text x="90.9" y="103.6" transform="rotate(-90 90.9 103.6)">GND VDD</text>
<text x="184.7" y="102.3">+</text>
<text x="187.4" y="103.6" transform="rotate(-90 187.4 103.6)">GND VDD</text>
<text x="219.5" y="118.8">CH1+</text>
<text x="228.1" y="119.7" transform="rotate(-90 228.1 119.7)">VDD</text>
<text x="232.1" y="118.8">SDA</text>
<text x="219.5" y="121.4">CH1-</text>
<text x="219.5" y="125.2">CH2+</text>
<text x="232.1" y="121.4">SCL</text>
<text x="219.5" y="131.5">CH3+</text>
<text x="219.5" y="127.7">CH2-</text>
<text x="219.5" y="134.1">CH3-</text>
<text x="219.5" y="137.9">CH4+</text>
<text x="231.1" y="137.9">ADR1</text>
<text x="231.1" y="135.4">ADR0</text>
<text x="219.5" y="140.4">CH4-</text>
<text x="228.1" y="141.2" transform="rotate(-90 228.1 141.2)">VSS</text>
<text x="19.8" y="181.5" transform="rotate(-90 19.8 181.5)">D1</text>
<text x="24.9" y="183.4" transform="rotate(-90 24.9 183.4)">BZV55C</text>
</g>
</svg>
